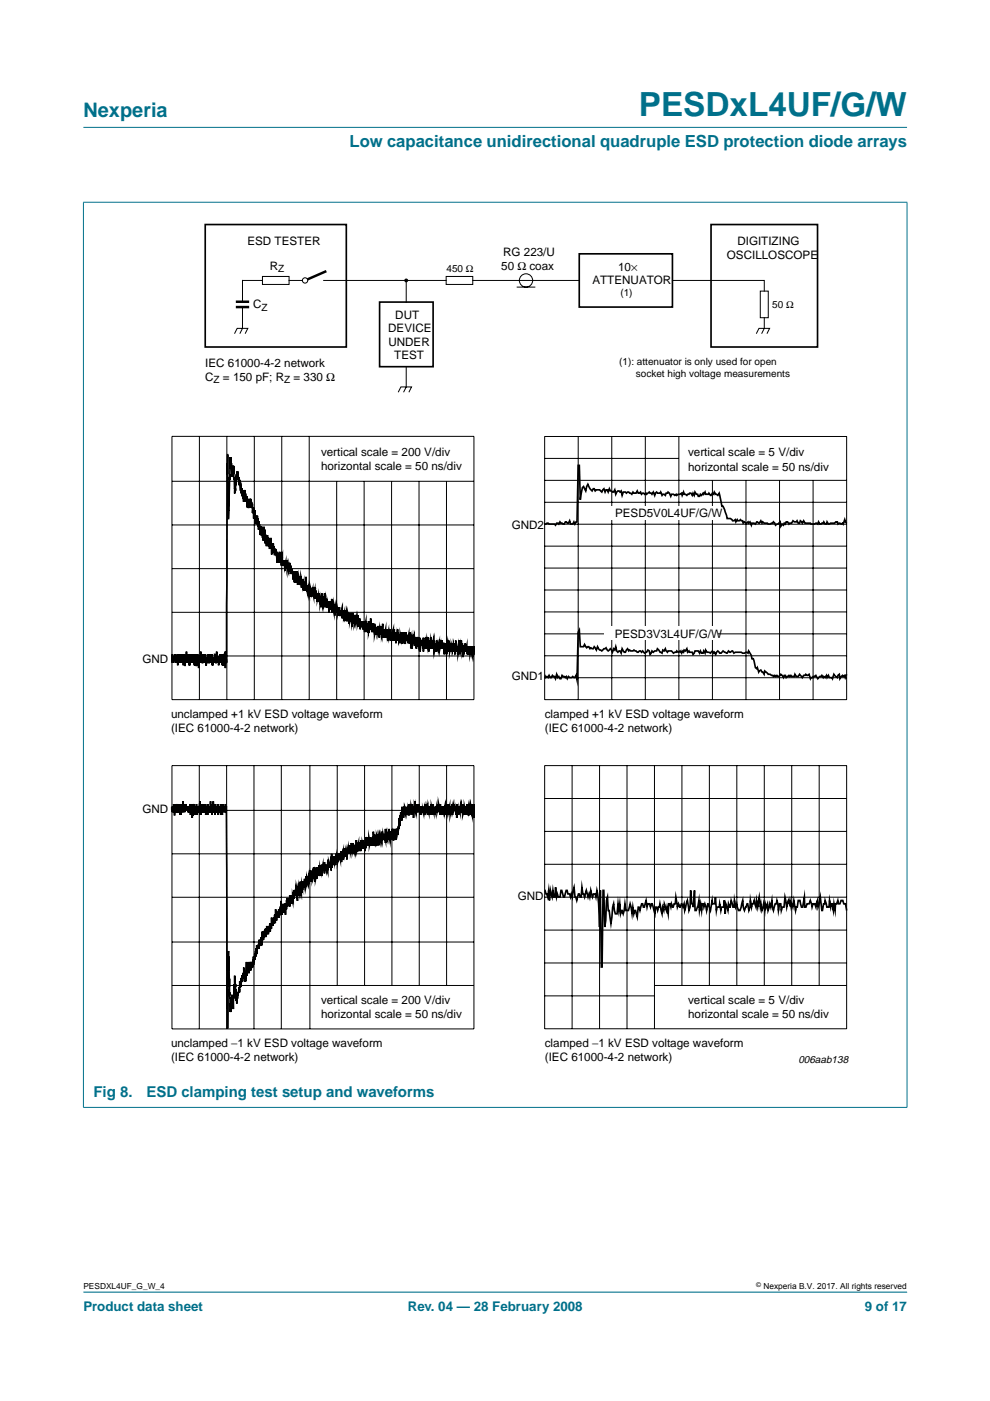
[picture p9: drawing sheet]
<svg xmlns="http://www.w3.org/2000/svg" width="210mm" height="297mm" viewBox="0 0 210 297" stroke-linecap="round" stroke-linejoin="round" font-family="sans-serif">
<path d="M192.3 273.9h-174.6" fill="none" stroke="#00708a" stroke-width=".21"/>
<g fill="#00708a" stroke="#00708a" stroke-width=".21">
<path d="M17.7 27h174.6z"/>
<path d="M17.7 42.9v191.8z"/>
<path d="M192.3 42.9v191.8z"/>
<path d="M17.6 42.9h174.8z"/>
<path d="M17.6 234.8h174.8z"/>
</g>
<path d="M51.4 59.5v4.5M49.7 70.7l.6-1.1h2.2l-.5 1.1M51.4 65.1v4.5l-.6 1.1M160.4 70.7l.5-1.1h2.3l-.6 1.1M162 67.4v2.2l-.5 1.1M84.4 83.2l.6-1.2h2.3l-.6 1.2M86.1 82l-.5 1.2" fill="none" stroke="#000" stroke-width=".21"/>
<path d="M69.2 57.5l-4.5 2M50 64h2.8M50 65.1h2.8" fill="none" stroke="#000" stroke-width=".53"/>
<circle cx="64.7" cy="59.5" r=".56" fill="#fff" stroke="#000" stroke-width=".21"/>
<g fill="none" stroke="#000" stroke-width=".21">
<path d="M51.4 59.5h4.2M55.6 58.6h5.7v1.7h-5.7zM61.3 59.5h2.8M68.6 59.5h26M86.1 59.5v4.6M94.6 58.6h5.6v1.7h-5.6zM100.2 59.5h22.6M142.6 59.5h19.4v2.2M86.1 77.7v4.3M109.6 60.9h3.9M161.2 61.7h1.7v5.7h-1.7zM36.5 92.5h64v55.8h-64z"/>
<path d="M42.3 92.5v55.8M48.1 92.5v55.8M53.9 92.5v55.8M59.7 92.5v55.8M65.6 92.5v55.8M115.5 92.5h64v55.8h-64zM115.5 97.2h28.4M122.6 92.5v55.8M129.7 92.5v55.8M136.8 92.5v55.8M143.9 92.5v55.8M36.5 111.3h64"/>
<path d="M36.5 102h64M71.4 102v46.3M77.2 102v46.3M83 102v46.3M88.8 102v46.3M94.7 102v46.3M115.5 101.8h64M115.5 115.8h64M115.5 111.1h64M115.5 106.5h64M151.1 101.8v46.5M158.2 101.8v46.5"/>
<path d="M165.3 101.8v46.5M172.4 101.8v46.5M36.5 139.1h64M36.5 129.8h64M36.5 120.6h64M115.5 125.1h64M115.5 139h64M115.5 120.4h64M115.5 134.4h64M115.5 129.7h64M115.5 143.7h64M36.5 162.3h64v55.9h-64z"/>
<path d="M36.5 171.8h64M42.3 162.3v55.9M48.1 162.3v55.9M53.8 162.3v55.9M59.6 162.3v55.9M65.7 162.3v55.9M71.5 162.3v46.6M77.3 162.3v46.6M83.1 162.3v46.6M88.9 162.3v46.6M94.7 162.3v46.6M115.5 162.3h64v55.8h-64z"/>
<path d="M115.5 176.3h64M115.5 169.3h64M121.3 162.3v55.8M127.1 162.3v55.8M132.9 162.3v55.8M138.8 162.3v55.8M144.6 162.3v46.6M150.4 162.3v46.6M156.2 162.3v46.6M162 162.3v46.6M167.9 162.3v46.6M173.7 162.3v46.6"/>
<path d="M36.5 199.7h64M36.5 190.2h64M36.5 181h64M115.5 190.2h64M115.5 197.2h64M115.5 183.2h64M36.5 208.9h64M115.5 211.1h23.3M115.5 204.2h64M138.8 208.9h40.7"/>
<circle cx="111.5" cy="59.5" r="1.41"/>
</g>
<circle cx="86.1" cy="59.5" r=".28" fill="#000" stroke="#000" stroke-width=".25"/>
<path d="M43.5 47.6h29.9v26h-29.9zM122.8 53.8h19.8v11.3h-19.8zM150.8 47.6h22.5v26h-22.5zM80.5 64h11.3v13.7h-11.3zM179.5 110.9l-.3-.3-.1-.4-.3 .9-.2-.2-.2 .2-.3-.2-.4 .2-.2-.5h-.3l-.2 .3h-.9l-.3 .2h-.2l-.2-.5-.2 .5h-.3l-.2-.5-.2 .3-.7 .2-.2-.5-.2 .5-.3-.2-.5 .2h-.6l-.2-.2h-1.1l-.3-.5-.3 .5-.4-.5-.2 .5h-.3l-.2-.5-.2 .2h-.4l-.3-.2-.3 .5h-.4l-.1 .2-.3-.5h-.3l-.2 .5-.2-.2-.2 .5-.3-.3-.3 .5-.1-1-.4 .5-.6 .3-.4-.8-.1 .3-1 .2-.2-.2h-.7l-.3-.3-.1 .3-.3-.5-.3 .5-.4-.3-.4 .5-.3-.2h-.5l-.1 .5-.3-.8-.3 .3-.1-.3-.3 .3-.4-.3-.3 .3-.1-.5h-.3l-.2-.2-.2 .2h-.4l-.1-.2-.3 .4-.1-.4-.3 .2h-.3l-.4-.5h-.7l-.6-1.8-.3-.8h-.2l-.6-2.7-.3 .4-.5-.2-.2-.5-.2 .5-.3-.2-.2 .4-.5-.4-.1 .2h-.6l-.1-.5-.3 .5-.1-.2-.4 .4-.2-.2-.2 .4h-.3l-.1-.4h-.3l-.3-.5-.1 .7-.3-.4-.1 .4-.3-.4h-.3l-.6 .4-.3-.2h-.3l-.1-.5-.3 .7-.1-.4-1 .4-.1-.2-.3 .2-.3-.2h-.4l-.2 .4-.3-.6-.3-.3-.1 .3h-.3l-.1 .4-.3-.2h-.3l-.1 .2-.3-.7-.1 .3h-.6l-.2-.3-.3 .3-.1 .4-.3-.7-.3 .5-.5-.5-.6 .5-.1-.2-.3 .2-.4-.2-.3 .2-.2-.5-.2 .3h-.3l-.2-.5-.2 .5h-.5l-.2-.3-.2 .5-.7-.5h-.2l-.3 .3-.2-.3h-.4l-.3 .7-.2-.9-.2 .2-.2-.2h-.3l-.4 .7-.3-.9-.2 .4h-.2l-.3-.2h-.2l-.2-.5-.3 .7-.2-.4h-.2l-.2 .4-.3-.7-.4 .7-.5-.4h-.7l-.2 .2-.2-.5h-.2l-.3 .5-.4-.5-.5-.9-.4 1.4-.5-1-.2 .3-.5 2.6-.2-7.3h-.2l-.3 11.9h-.2l-.2 .5-.2-.5-.3 .5h-.4l-.2-.7-.3 .5-.6-.3-.3 .5-.7-.2-.2-.3-.2 .5-.5-.2-.2 .5-.2-.3h-1.2l-.2-.2-.7 .3M179.5 143l-.3 .7-.1-.5-.3 .2-.2-.2-.5 .7-.2-.9-.2 .2-.2 .5-.7-.7-.3 .9-.1-.2h-.6l-.2-.5-.2 .5-.2-.5-.3 .5-.2-.3-.2 .3-.2-.5-.9 .7-.4-.7-.6 .2-.2 .3h-.2l-.2 .2-.3-.9-.2 .2-.5-.2-.1 .2h-.3l-.3 .5-.6-.7-.3 .4h-.4l-.3-.4-.1 .4h-.6l-.1-.2-.3 .2-.1-.2-.6 .5-.2-.5h-.2l-.2 .5-.6-.7-.4 .4-.4-.2-.3 .2-.1-.2-.3 .2-.1-.2-1-.2-.8-.7-.1 .7-.7-.9-.4 .4-.3-1-.1 .3-.3-.3-.3-1.4-.2-.4h-.3l-.1-.7-.6-1-.1 .5-.3-.2a.91 .91 0 0 1-1.1 0h-1.3l-.3 .2-.3-.5-.4 .3-.4-.3-.5 .5-.7-.5-.4 .5h-.3l-.4-.5-.5 .8-.2-.5-.2 .2-.3-.5-.4 .5-.7-.2-.3-.5-.1 .7-.3-.5-.1 .5h-.4l-.2-.5-.2 .5-.3-.5h-.7l-.4 .8-.1-.5h-.6l-.1-.3-.3 .3-.2-.8-.3 .5-.3-.2-.1 .5-.3-.3-.1 .5-.3-.5-.3 .3-.4-.3-.1 .3-.6 .2-.4-.5h-.8l-.1 .3-.4-.8-.3 .5-.3-.2-.1 .7-.4-.2-.6-.8-.2 .5h-.4l-.3 .3-.3-.3-.4 .8-.1-.8-.3-.2-.3 .5-.4 .2-.4-.5-.3 .3-.2-.3-.7 .3-.7-.5-.2 .2h-.5l-.2-.2-.2 .2-.2-.5-.5 .8h-.2l-.5-.8-.2 1-.2-.5h-.2l-.3 .3-.2-.3-.2-.9-.3 .7-.2-.3-.2 .8-.5-.8-.5 .5-.4-.7-.5 .2-.4 .5-.5-.2-.4-.7-.3 .7-.4-.7-.2 .4-.5-.2-.2 .2-.3-.4-.4 .2-.5-.7-.2 .5h-.7l-.2-3.5-.2 .4-.3 10.1-.2-.9-.2 .5-.5-.3-.2 .3h-.4l-.3-.3-.2 .5-.2-.5-.2 .3-.7-.5-.3 .7h-.2l-.2-.5-.2 .3-.3-.7-.2 .9-.2-.5h-.3l-.2-.2-.2 .5h-.2l-.3-.5-.2 .5-.2-.3-.3 .3-.2-.5" fill="none" stroke="#000" stroke-width=".35"/>
<g fill="#fff">
<path d="M128.1 132.8h24.2v2.8h-24.2z"/>
<path d="M128.1 107.3h24.2v2.8h-24.2z"/>
</g>
<path d="M100.5 138.2v-1.2v1.7h-.1v-1.1h-.2v1.1v-1.7v1.7l-.1-1.1-.1 1.1-.1-1.1v.6h-.1v-1.2l-.1 1.7-.2-1.7v1.7l-.1-1.1v1.1l-.1-1.7v1.7l-.1-1.1v1.1v-1.1h-.1v1.1l-.1-1.7v1.2v-1.2l-.2 1.2v-1.2h-.1v1.2l-.1-1.8v1.2v-.6l-.1 1.2v-1.2l-.1 1.7v-1.7h-.1l-.2 2.3-.1-2.9-.1 1.8v-1.8l-.1 1.2v-1.8l-.1 2.4-.1-2.4-.2 2.9-.1-2.9-.2 2.9v-1.7v1.2v-1.2l-.1 1.2v-1.2v.6h-.1v-.6v.6h-.2l-.1-1.8-.1 2.9-.1-2.3-.1 1.2v-.6v.6l-.1-.6v.6v-1.2v1.2l-.1-1.2v1.8l-.2-1.8v1.2v-1.2l-.1 1.2v-.6v.6l-.1-.6v1.2v-1.8v1.2h-.1v-1.2v1.8l-.1-1.8v1.8v-.6l-.1 .6v-1.8v1.8l-.3-1.8v1.8v-2.4l-.1 2.4v-1.2v.6v-.6l-.1 .6-.1-1.8v1.8v-1.2l-.1 1.2v-1.2v2.3l-.2-2.3v1.8l-.1-1.8v1.2h-.1v-.6h-.1v1.7l-.1-2.3h-.1v1.2l-.2-1.2v1.2l-.1-1.8v1.8v-1.8v1.8l-.1-1.2-.1 1.2v-1.8l-.1 1.8v-.6l-.1 .6v-1.8h-.2v1.8v-1.2v1.2v-1.2l-.1 .6v-.6v1.8v-1.8v1.2l-.1-1.2v1.2l-.1-.6v.6v-1.2l-.1 1.2v-1.2v1.2h-.1v-1.8v2.4l-.2-1.8-.1 1.8v-1.2l-.1 1.2v-1.2l-.1 1.2-.1-2.4-.1 1.8v-1.8l-.2 1.2-.1-1.2-.1 1.8-.1-2.4-.1 2.4v-1.8l-.1 1.2-.1-1.2-.2 2.4-.1-3v1.8h-.1v-1.8v1.8l-.1-1.2-.1 1.8-.1-2.4v1.8l-.2-1.8v2.4l-.1-1.8v1.2v-1.2l-.1 1.8v-1.2v.6h-.1v-.6l-.1 1.8v-3l-.1 2.4v-1.8v1.2l-.2-1.2v1.2v-1.2l-.1 .6v-.6v.6h-.1v-.6v.6v-.6h-.1l-.1 2.4-.1-3v1.2l-.2 .6-.1-1.8-.1 1.8v-1.8h-.1v1.8v-1.8v1.2l-.1-1.2-.1 2.4-.2-2.4-.1 1.2v-1.2v.6l-.1-.6v1.8l-.1-1.8-.1 .6v-1.2l-.1 1.8v-1.2v1.2v-.6l-.2 .6v-1.2l-.1 2.4v-1.8l-.1 1.8v-2.4l-.1 .6v-1.2l-.1 1.8-.1-1.8v1.8v-2.4l-.2 2.4-.1-1.8-.1 1.8-.1-1.2v.6h-.1v-1.2l-.1 1.2v-1.2v1.2l-.2-1.8-.1 2.4h-.1l-.1-1.8-.1 1.8-.1-2.4-.3 2.4v-2.4l-.1 1.8h-.1v-1.8l-.1 2.4v-1.8l-.1 1.2v-1.2l-.2 1.2v-1.2v1.2l-.2-1.8v1.2l-.1-.6v.6v-1.8l-.1 2.4-.1-1.8v1.8v-1.2l-.2 1.8v-1.8v1.2v-1.2v.6h-.2v-1.2v1.8l-.1-1.2v.6v-1.8l-.1 2.4-.1-2.4-.2 .6v1.8v-1.8v1.2l-.2-1.2-.1 1.2v-1.2v1.2l-.1-.6v1.2l-.1-2.4v1.2l-.2 .6v-1.2v1.2v-1.2v.6v-.6h-.2v1.2v-1.2l-.1 .6v-.6v1.8l-.1-2.4v1.8v-1.8l-.1 1.2v-.6v.6h-.2v-1.2l-.2 1.8-.1-1.8-.1 1.8v-1.8v.6h-.1v-.6l-.2 1.8v-2.9l-.2 2.3v-1.7v1.7l-.1-.6v.6v-1.7v1.1h-.1v-1.1l-.3 2.3v-1.8v1.2l-.2-1.7v1.7v-1.7h-.1l-.1 1.1v-1.1v.5h-.1v1.2v-1.2h-.2v.6v-.6v.6v-.6v.6v-.6h-.2v1.2v-.6l-.1 .6v-2.3l-.1 1.1-.1-1.1v1.1l-.2-1.1v1.7l-.2-1.7v1.7v-1.7l-.1 1.1-.1-2.3v2.3l-.1-1.1v1.1l-.2-1.1v1.1v-.5v1.1v-1.1v1.1v-.6l-.2 .6v-2.3v2.3h-.1v-1.7v1.1l-.1-1.1v.6l-.1-.6v1.1l-.1-1.1v1.7l-.1-2.3-.2 1.7v-1.7l-.1 2.3-.1-2.3v1.7l-.1-1.7v1.7v-1.1l-.1 1.1v-1.7v1.2v-1.2l-.1 1.2-.2-.6h-.1v.6h-.1v-1.2l-.1 1.7-.1-2.3v1.8l-.3-1.8v1.8v-.6h-.1v.6v-2.4l-.1 1.8-.1-1.8v1.2v-.6l-.1 .6-.1-.6v1.2l-.1-1.8-.2 1.8v-1.2v1.2v-.6l-.1 .6v-1.8v1.8l-.1-1.8v1.2v-1.2h-.1v1.2v-1.8v2.4l-.1-1.8-.1 2.4-.2-3-.1 1.8-.1-1.2-.1 1.2v-1.8l-.2 2.4-.2-2.4v1.8v-1.2l-.1-.6-.1 1.8v-1.8v1.2l-.1-1.2v1.8l-.2-2.4v1.8v-1.8v1.8h-.2v-1.2l-.1 1.8v-1.8l-.1 .6v-.6v.6h-.1v-1.2l-.1 1.2v-.6h-.1v1.2v-1.8l-.2 1.2v-1.2l-.1 1.2-.1-1.2v1.2h-.1v-.6l-.1 .6v-1.8l-.1 1.8v-1.8l-.2 1.2v-1.2l-.1 1.2-.1-1.2-.1 1.2v-1.2l-.1 1.2v-1.2l-.3 1.8v-1.8l-.1 1.2v-1.7v.5l-.1-.5v1.7l-.2-2.3-.1 2.3-.2-2.9-.1 2.3-.1-1.7v1.1h-.1v-1.1v1.7v-1.7l-.1 1.1v-.5h-.1v.5v-1.1v2.3l-.2-2.3-.1 1.1-.1-1.1v1.1v-1.1h-.1v1.1v-1.7l-.1 1.2v-1.2l-.3 1.7-.1-2.9v1.8h-.1l-.1 .6-.1-1.8v2.3l-.1-2.3v1.8l-.2-.6v-1.8l-.1 2.9-.1-2.3-.1 1.8-.2-2.4-.2 1.8v-1.8v1.8l-.1-1.2-.1 .6v-1.2l-.1 1.8-.2-2.4-.2 1.8v-2.4l-.1 1.8v-1.2l-.1 1.2v-1.8h-.1v1.8l-.1-1.2v1.2l-.1-1.2v1.2v-1.2l-.1 1.2v-1.8l-.2 1.2-.1-.6v1.2h-.1l-.1-1.8v1.2v-.6l-.1 .6-.1-.6v.6v-1.8v1.8v-1.2l-.2 1.2-.1-1.8v1.2h-.1v-1.2v1.2v-.6v.6l-.1-.6v.6l-.1-2.9-.1 2.9-.2-1.7v1.1v-1.1h-.1v1.1v-1.1l-.1 1.1v-.6v1.2l-.1-2.4v1.8l-.1-1.8v1.8l-.1-1.8v1.2l-.2-1.2v1.8l-.1-2.3-.1 1.7v-1.2l-.1 .7-.1-.7v.7v-1.2v.5l-.1-.5v1.2v-1.2l-.2 1.2-.1-1.2v1.7l-.1-2.9-.1 2.4-.1-1.8v.6h-.1v-.6l-.2 1.8v-2.4v1.7l-.1-1.7v2.4v-1.8h-.1v1.1l-.1-1.7-.1 1.7v-1.7l-.1 .6-.2-1.2-.1 1.2v-1.8l-.1 1.8-.1-2.4v1.8l-.1-1.2v.6h-.1v-1.2v1.8v-.6l-.2 .6-.1-1.8v1.2v-.6l-.1 .6v-1.2v.6h-.1v-1.1v1.1l-.1-1.1v1.1h-.1v-.6l-.2 .6v-.6v1.8l-.1-2.3-.1 1.1-.1-1.1-.1 1.1-.1-1.7-.2 1.1v-2.3v2.9l-.1-2.3v1.2l-.1-.6v1.1v-1.7l-.2 1.2v-1.8l-.2 2.3v-1.7l-.1 1.2v-1.2l-.1 1.2-.1-1.2-.1 1.7v-2.3v1.2l-.2-1.8v1.2l-.1-1.2v1.2l-.1-.6v.6v-1.2l-.1 1.2-.3-2.4v1.8v-1.2l-.1 .6-.1-.6v1.2l-.1-1.8v2.4l-.2-3.6v2.4v-1.2v.6l-.1-.6h-.1v1.2l-.2-2.4-.2 1.8-.1-2.4v1.2l-.1-.6-.1 .6v-1.2v2.4l-.1-2.4v.6l-.1-.6-.1 1.8v-2.9v2.3l-.1-1.7v1.1v-.6l-.1 .6v-2.3l-.2 2.9-.2-2.9-.1 1.7-.1-1.7-.1 1.7v-1.1l-.1 1.1-.1-1.7h-.1v-.6l-.1 .6v-1.2l-.1 1.8-.1-2.4v1.2l-.1-1.2v1.2v-1.7l-.1 1.7v-1.7l-.1 1.7v-.6l-.1 .6-.1-1.7-.1 1.7-.1-2.9v1.7l-.1-1.1-.1 .6v-1.8v2.3v-1.1l-.2-1.2-.1 1.2v-1.8v.6l-.1-.6v.6l-.1-1.2v1.2l-.1-1.8v1.2l-.2-1.2-.1 1.8v-1.2l-.1 .6-.1-.6-.1 1.2v-1.8v1.8l-.1-1.8-.1 1.8v-1.8v.6l-.1-1.2-.1 1.2v-1.2l-.1 1.2v-1.8l-.1 1.8v-2.4l-.1 .6v-.6v1.2l-.1-1.2-.1 2.4-.2-2.4v.6v-.6l-.1 .6v-.6l-.1 1.2-.1-1.7v1.1l-.2-2.3v1.7l-.1-1.7-.1 .6v-1.2l-.1 1.2-.1-1.8v.6v-.6l-.1 .6-.1-1.7v1.7l-.1-1.7-.1 1.7-.1-1.2-.2 3.5-.1-1.1v1.7l-.2-5.8-.1 1.7-.1-1.7-.2 2.3-.2-4.1-.1 2.4-.1-2.4-.4 12.9-.2-13.5-.2 44.1v-.6l-.1 .6v-1.8l-.1 3v-3.5l-.2 2.3v-1.8l-.1 1.2v-.6v1.8l-.1-2.4-.1 2.4-.1-1.8-.1 1.8v-1.8l-.1 1.2v-1.8l-.1 1.8-.1-1.8v1.8l-.2-1.8-.1 1.8-.1-1.2v1.8l-.1-1.8v1.2l-.1-1.2v1.2l-.1-1.2v1.2l-.2-2.3v2.3l-.2-1.2v1.2v-1.8l-.1 .6v-.6v.6l-.1-.6v1.8l-.1-1.2-.2 1.2v-1.2v1.8v-1.2l-.1 .6-.1-.6v1.2l-.1-2.4v1.8l-.1-1.8v1.8l-.2-1.8-.1 1.2v-1.2v1.8l-.1-1.2-.1 1.2v-1.8l-.1 1.2-.1-1.2v1.2v-.6v.6l-.1-.6-.1 .6v-.6v1.2l-.1-1.2-.1 1.8-.1-2.4-.1 1.8v-1.2l-.1 .6v-.6v.6l-.1-1.2-.1 1.8v-1.2l-.1 1.2-.1-1.8-.1 1.8-.1-1.8-.1 1.8-.1-2.3-.2 2.3v-1.2l-.1 .6v-.6v1.2l-.1-1.2-.1 2.4v-2.4l-.1 1.2v-1.8l-.2 2.4v-1.8l-.2 1.2v-1.8v2.4l-.2-2.4v2.4l-.1-1.8-.1 1.8v-1.2l-.1 .6v-1.8l-.1 1.8-.2-1.8-.2 1.8-.1-1.8v1.8l-.1-1.8-.1 2.4v-1.8l-.1 1.2-.1-1.8v2.4l-.2-2.4v1.2l-.1-1.2-.1 1.8-.2-2.3v1.7l-.1-.6-.2 1.8-.1-2.4-.1 1.8-.1-1.2v1.8l-.1-1.8v1.2l-.1-1.2-.1 1.2v-1.8l-.1 1.8-.2-1.8v1.2l-.1-1.2-.1 1.8v-1.8v1.8l-.1-1.2-.1 1.2v-1.2l-.1 1.2-.1-1.8v2.4l-.1-1.8-.1 .6v-.6l-.1 .6v-.6v1.2l-.1-1.8-.1 1.8-.1-1.8v1.2l-.1-1.2-.1 1.2v-.6l-.1 .6-.1-.6v1.2v-1.2l-.2 1.2v-1.8v1.2M36.4 171.1l.2 1.1v-1.1l.1 .5v-.5v.5v-.5l.1 .5v-1.1l.2 2.3v-1.7l.1 1.1 .2-1.7 .1 1.7v-1.7v1.7l.1-.6 .1 .6v-1.7l.2 1.7v-1.1l.1 .5 .1-1.1v1.7v-1.1v.5l.1-.5 .1 1.7 .1-1.7v1.7l.1-2.3v1.7l.1-1.1v1.1l.1-1.1v1.1l.2-2.3v2.3l.1-1.1 .1 1.1 .1-1.7 .1 1.7 .1-1.7v1.1l.1-1.1v1.1l.1-.5v.5l.1-.5v.5l.1-.5 .1 .5v-.5l.1 .5v-.5v1.1l.1-1.1v1.1l.1-1.1v1.1l.2-1.7v1.1v-1.1l.1 2.3v-2.3l.1 1.7 .1-1.7v1.7l.1-.6v-1.1l.1 2.9 .1-2.9v2.3l.1-2.3 .1 2.3 .1-2.3 .1 2.3v-1.2l.1 .6 .1-1.1v1.1l.2-1.1v.5v-1.1l.1 2.3 .2-1.7 .1 1.1 .2-1.7 .1 1.1v-1.7v2.9l.1-1.7 .1 1.7 .2-2.3v1.7v-1.7l.2 1.7v-1.7v1.7l.1-1.1 .1 1.1 .1-1.1v1.1v-1.7l.2 1.7 .1-1.7v2.3l.1-1.7v.5l.1-.5 .1 1.1v-1.1l.1 1.7 .1-2.3v1.1l.1-.5v1.1l.2-1.1v1.1v-.6v.6l.1-.6v.6v-1.1l.1 1.1v-2.3l.1 2.3 .1-1.7v1.7l.1-1.1 .1 1.7v-1.7l.1 1.1v-1.1v1.1l.1-2.3 .1 2.3v-1.1l.1 1.1 .1-1.1 .1 1.7 .1-2.3v1.7v-.6l.1 .6 .1-1.1v1.1l.1-1.1v1.1v-1.1l.1 1.1 .1-1.7 .1 2.3 .1-1.7v1.1v-1.1l.1 1.1v-1.1l.2 1.1 .1-1.7 .1 2.3v-1.7l.2 1.7 .1-2.3v1.1l.2-.5 .1 1.1 .1-1.1 .1 .5 .1-.5v.5v-1.1v1.7l.2-1.1 .2 47 .3-16.5 .2 9.4v-.6l.1 4.2 .1-1.8v1.8l.2-3.6 .1 2.4v-2.4l.1 2.4 .1-2.4 .1 2.9 .3-7v3v-1.8l.2 2.9 .1-1.1 .1 2.9 .1-2.4 .1 1.2v-1.2l.1 .6 .2-1.7 .1 1.1v-2.3l.1 1.2v-.7l.1 .7 .1-1.8v1.8l.1-1.8v.6v-.6l.1 .6v-1.2l.1 1.2v-1.2v1.2l.1-1.8 .1 1.2 .1-2.4v2.4l.1-1.2 .1 1.8 .1-1.8 .1 1.8 .2-4.2v3l.1-2.3v1.7l.3-2.4 .1 2.4 .2-2.4 .2 1.8v-1.8l.1 1.2 .1-1.2v1.2l.1-.5v-.7l.1 1.2 .1-2.3 .1 1.8v-1.2l.1 .5 .3-2.3v1.2l.1-1.8 .1 1.2v-1.8l.1 1.2v-1.2l.1 .6v-.6v.6v-.6l.1 .6v-.6l.1 .6 .1-1.7v1.7l.1-1.7 .1 1.1 .1-1.1v1.1l.1-1.7 .1 1.7v-1.7l.1 1.7v-1.1v1.1l.1-2.9 .1 1.8v-1.2l.2 1.2v-1.8l.1 1.2 .1-1.2 .1 .6 .1-1.2v1.8l.1-1.8v1.8v-1.8v1.2l.1-.6 .1 .6v-1.8v1.2v-.6l.1 .6 .1-.6 .1 1.2 .1-1.8 .2 1.2v-1.8l.1 1.8v-1.8l.1 1.2 .1-1.2v1.2l.1-2.4v1.8l.1-1.1 .1 1.1 .1-1.1v1.1l.1-1.8 .1 1.2 .1-1.2v1.2v-1.7l.2 1.7v-2.9l.1 1.7 .1-1.1v1.8l.2-1.8v.6l.1-.6v1.1l.2-1.7 .1 1.7 .1-1.7v1.2l.2-1.8v1.2h.1v-2.4l.1 2.4 .1-1.8v2.4l.2-1.8v1.2v-1.2v1.2v-1.2h.2v1.2v-1.8l.1 1.8v-1.8v1.2v-.6h.1v.6v-1.2l.1 1.2v-1.2v2.4v-2.4v.6h.2v-.6v1.2v-1.8h.2v1.2v-1.8l.1 1.2 .1-1.2v1.2v-1.2l.1 1.2v-.6v.6l.1-.6v1.2l.1-1.2v1.2v-2.3l.2 1.7 .1-1.7v.5h.1v1.2l.1-1.7 .1 1.1 .2-1.8v1.2v-.5v.5h.1v-.5l.1 .5v-1.7v1.7l.1-1.7v1.2h.1l.1-1.8 .2 1.8v-1.8l.1 .6 .1 2.3v-2.3l.1-.6 .1 1.8 .1-1.8 .2 1.8 .1-3 .1 1.8 .1 .5v-1.7l.1 1.7v-1.7l.1 .6v-.6v1.2l.2-1.8v1.2l.1-1.2v1.2v-1.2l.1 1.2 .1-1.8 .1 1.8v-1.2v.6l.1-.6v1.2l.2-2.4v1.2h.1v-.6l.1 .6v-.6v1.2l.1-1.8v.6l.1-.6v1.2v-1.2l.1 1.2 .1-1.7v1.1l.2-.6v-1.1v1.7h.1v-1.7v2.3l.1-1.7v1.1v-1.1h.1v1.1v-.6v.6v-.6h.1v.6v-.6v.6l.1-.6v.6l.2-2.3v1.7l.1-.5v.5l.1-1.7 .1 2.9v-2.3l.1 1.7 .1-2.3 .2 2.3v-2.3v1.2h.1l.1-1.2v1.2v-1.2l.2 1.7v-2.3l.1 2.3 .2-1.7 .1 .6v-.6v1.2l.1-1.8 .1 1.2 .1-1.2v2.3l.1-2.3v1.2v-.6h.2v.6v-1.2v.6h.1v-.6l.1 1.8v-2.4l.1 1.8v-1.2l.3 1.2v-1.2v1.2v-1.2l.2 1.2v-1.2l.1 1.2 .1-2.4v1.8l.1-1.2 .2 1.2v-1.2l.2 1.2v-1.2l.1 1.8 .1-3.6v3l.3-1.8v1.2v-1.8v.6h.2v-.6l.1 1.8v-1.8v1.8l.1-.6v.6v-1.8l.1 1.8 .2-2.4v1.8v-1.8v1.2v-.6l.2 1.2v-1.2v1.2v-1.2l.1 1.2 .2-1.8v1.2v-.6v.6h.2v-1.2l.2 1.2 .1-1.7 .1 2.3 .1-2.3v1.1h.1v-1.1v1.7v-1.7v.5l.2-.5v1.7l.1-2.3v1.7l.2-1.7 .1 1.7 .1-.6v.6l.2-1.1v1.1v-1.1v1.7l.3-2.3v1.1v-1.1v.6h.1v-.6v.6h.1v-1.3v1.8l.2-1.1v1.1l.2-1.8v1.3l.1-.6v-1.2l.1 2.3v-1.1h.1v.6v-.6v.6l.2-.6v-1.2v2.3v-1.8l.2 1.8 .1-1.8v.7v-.7h.1l.1 1.3v-1.3v1.8l.2-2.9v2.4v-.6v.6v-.6v.6l.2-.6v.6v-1.3l.1 1.3 .1-1.8v1.2v-1.2h.1v1.8l.1-1.8v1.2l.1-.7 .2 1.3v-2.4l.1 1.8v-1.2v1.2l.1-1.2v.5v-.5h.1v1.2v-1.2l.1 .5v.7v-1.8l.2 1.1v-1.1v1.1h.1v.7l.1-1.2 .1 1.8v-1.8v1.2l.1-1.2v1.2l.1-2.4 .2 1.7v-1.7l.1 1.7v-1.7v1.7l.1-1.1v1.1l.1-1.1v1.1v-1.7v1.2h.1v-1.2l.1 1.7v-1.7v1.7l.2-1.7v1.7v-1.1h.1v1.1v-1.7l.1 1.7v-1.1h.1v.6l.1-.6v1.1v-1.1l.1 .6v-.6v1.1l.2-2.9 .1 2.9v-1.7v1.2l.1-.6v.6v-1.2l.1 1.7v-2.2l.1 2.2h.1v-1.7v.6l.2-.6v1.2v-1.2l.1 .6v1.1l.1-2.2 .1 1.7 .1-1.2v1.7v-2.2l.1 1.7v-1.2v.6v-.6l.1 .6v-.6v.6h.2v-.6v.6v-.6l.1 .6v-1.1v1.1l.1-.6v.6v-.6l.1 .6v-1.8l.1 1.8v-1.1l.1 1.1v-1.1v1.1v-1.1l.2 1.1v-1.1v1.1l.1-1.1v1.1v-1.1v.5v-.5h.1l.1 1.1v-2.4v3l.2-2.4 .2 1.2v-.5l.1 .5v-.5v1.1v-1.1h.1v1.1v-1.1h.1v.5l.1-1.2v1.2v-1.8l.1 2.4v-1.8v1.2l.2-1.2v1.2v-1.2l.1 1.2v-1.2v1.2l.1-.5v.5l.1-1.8 .1 2.4 .2-2.4v2.4v-1.8l.1 1.8 .1-2.4 .2 2.4v-1.8l.1 1.8v-2.4v.6h.2v-.6l.1 1.3v-1.3l.1 1.3 .1-1.3v1.3l.2-3.6 .2 1.7v-2.3v1.2v-1.2l.2 1.2v-1.8l.1 1.2v-.6v.6l.1-.6v1.2v-2.9v1.7h.1v-.6l.2 1.2v-2.3v2.3l.2-2.3v1.1v-.6h.1v.6v-.6l.1 .6v-1.1v1.1v-.6l.1 .6v-.6v.6v-.6h.2v1.2v-1.7l.2 1.7v-1.2h.1v.6v-.6l.1 .6v.6v-1.7v1.7h.1v-2.3l.2 2.3v-2.3v1.1l.2-1.1v1.7v-.6v.6h.1v-1.1l.1 1.1v-1.7v1.7l.1-1.7v2.3v-1.7h.1v1.7l.2-1.7v2.3l.2-2.3v.5v-.5l.1 .5v-1.7l.1 2.3v-.6l.1 .6v-1.1v1.1v-.6h.2v-1.1v1.7l.2-1.7v1.7v-1.1v.5h.1v-.5l.1 1.1v-1.7l.3 2.3v-1.7v1.1v-1.1v1.1l.2-1.1v1.7l.2-1.7v1.1h.1v-.6v.6v-.6l.2 .6v-1.1v1.7v-1.2l.2-.5v1.7l.1-2.3 .1 1.7 .1-1.7v1.7l.2-1.1v1.1v-1.1v1.1v-1.1v.5v-.5v.5l.2-.5v1.7l.1-1.7v1.1v-.6l.1 .6v-1.1h.1v1.7v-1.2h.2v-.5v1.1v-1.1h.1v1.7l.1-2.3v2.3l.1-1.7 .1 1.1v-1.1l.1 1.7 .1-2.3v1.1l.2 .6v-.6v.6v-.6h.1v1.2l.1-1.7v.5h.1v-.5l.1 1.1v-1.1v.5l.1-.5 .2 1.1v-1.1v1.1l.1-1.1v.5h.2v-1.1v1.7v-1.7l.2 1.7 .2-1.7v2.3v-1.7h.1v1.7l.2-1.7v.5h.1v-.5v.5h.1v-.5v1.7l.2-1.7 .1 1.1v-1.1v.5l.1-.5v.5l.1-.5v1.7l.1-1.7h.1v-.6l.2 1.7 .1-1.7v2.3l.1-1.7v1.7l.1-1.7 .1 1.1v-1.7l.1 1.7 .2-1.1v1.7l.1-1.2h.1v.6l.1-1.7 .1 2.3 .1-1.7v.5v-.5v.5l.1-.5v1.1v-.6h.2v-1.1v1.1v-.5v.5h.1v-.5v.5v-.5v.5h.2l.1-.5 .1 2.3 .2-2.9v1.7v-1.1h.1l.1 1.7 .1-1.7 .1 1.1v-.6l.1 .6 .2-1.1v1.1l.1-1.7v1.7v-1.1l.1 .5v-.5l.2 1.1v-1.7v2.3l.2-1.2 .1 1.2 .1-1.7 .2 1.7v-1.7l.1 1.1 .2-1.1v1.1l.1-1.7 .1 2.3 .1-1.7v1.7h.1v-1.7v.5l.1-.5v1.1h.2v-1.7v2.3v-2.3l.2 1.1v-.5v.5v-.5l.1 .5v-1.1l.1 2.3v-1.7v1.7l.1-1.7v1.1l.2-1.1v1.1v-1.1v2.3v-2.9v.6M115.5 188.8l.6 1.4 .2-1.4 .2 2.1 .2-2.1 .4 1.4 .1-1.4 .2 1.4h.2l.2-2.1 .2 2.1 .2-.7 .2 .7h.3l.2-1.4h.2l.4 1.4h.2l.3-1.4h.2l.2 .7h.4l.2 .7 .1-.7 .2 .7 .4-2.1 .2 2.1h.2l.2 .7 .3-1.4h.2l.2 .7h.2l.2-2.1 .2 1.4h.1l.3 .7 .3-1.4 .4 1.4 .2-.7 .2 .7 .2-1.4 .3 1.4 .2-.7h.4l.2 .7 .2-1.4 .3 2.8 .2 5 .2-7.8 .2 16.2h.2l.2-16.2h.1l.2 7.8 .2-1.4 .2-4.3 .2-.7 .2 2.8h.2l.3 2.8 .4-3.5 .2-.7 .4 2.2h.3l.2-2.2 .2 1.4 .2-1.4 .2 2.2 .2-.8h.1l.2 .8 .4-2.2 .2 1.4h.5l.4-1.4 .4 2.2 .2-1.5 .2 1.5 .1-.8h.2l.4 1.5 .2-2.2h.2l.2 .7 .3-1.4h.3l.1 .7h.2l.4-1.4 .2 1.4 .2-.7h.3l.2 .7 .2-.7h.2l.6 2.2 .1-1.5h.2l.2 .7 .2-.7h.2l.1-.7 .5 2.2 .1-1.5 .2 .7 .2-1.4 .4 1.4 .1-.7 .3 1.5 .1-2.2h.2l.2 .7 .2-.7 .2 .7h.1l.2-.7h.3l.1-1.4 .3 2.1 .3-.7 .2 .7h.1l.3-.7 .3 .7 .2-.7 .2 1.4 .5-2.1 .4 2.1 .2-.7 .1-3.5 .3 2.8h.2l.1 .7 .2-3.5 .2 4.2h.2l.3-.7 .3-1.4 .1 2.1 .3-1.4 .2 1.4 .1-1.4h.2l.1 .7 .2-.7 .4 1.4 .3-1.4 .5 1.4 .4-2.1 .1 .7h.5l.1-1.4 .2 2.8 .1-.7h.5l.1-.7 .2 1.4 .2-.7h.4l.1-1.4 .3 2.9 .1-2.2 .4 1.4 .2-1.4 .2 .7h.1l.2-1.4 .4 1.4h.2l.1-1.4 .3 1.4 .2-.7 .4 1.4h.3l.6-2.1 .1 1.4 .2 .7 .6-1.4h.1l.3 1.4 .2-.7 .1-1.4 .2 1.4 .2-.7h.2l.2-.7 .4 1.4 .1-1.4 .2 1.4 .4-2.1 .2 2.1 .1-.7 .2 1.4 .4-1.4 .3 1.4 .1-1.4 .2 .7 .2-.7 .1 1.4 .4-1.4 .2 .7 .3-1.4 .3 2.1 .4-1.4h.2l.1-.7 .3 2.1 .3-1.4h.2l.2 1.4 .2-.7h.3l.2-2.1 .4 2.1 .4-1.4 .2 .7 .1-.7 .2 1.4 .2-.7 .2 .7 .2-1.4 .4 2.1 .1-.7h.2l.2-1.4h.4l.3 1.4h.3l.3-2.1 .1 2.1h.3l.2-.7h.5l.2-.7 .4 1.4 .2-.7h.3l.3 .7 .3-1.4 .1 1.4 .5-2.1 .4 2.8h.1l.2-1.4h.3v-.7l.4 1.4h.5l.1-1.4 .2 1.4 .1-.7h.3l.2 1.4 .1-1.4 .3 1.4v-1.4h.3l.2-.7 .2 .7h.3l.2-.7h.4l.2 .7h.4l.2 1.4" fill="none" stroke="#000" stroke-width=".35"/>
<text font-size="7.1" fill="#00708a" x="135.5" y="24.7">PESDxL4UF/G/W</text>
<text font-size="4.2" fill="#00708a" x="17.7" y="24.9">Nexperia</text>
<text font-size="3.5" fill="#00708a" x="74.1" y="31.1">Low capacitance unidirectional quadruple ESD protection diode arrays</text>
<g font-size="3.2" fill="#00708a">
<text x="19.8" y="232.7">Fig 8.</text>
<text x="31.1" y="232.7">ESD clamping test setup and waveforms</text>
</g>
<g font-size="2.8" fill="#00708a">
<text x="17.7" y="278">Product data sheet</text>
<text x="86.5" y="278">Rev. 04 — 28 February 2008</text>
<text x="183.4" y="278">9 of 17</text>
</g>
<g font-size="2.5">
<text x="52.5" y="51.8">ESD TESTER</text>
<text x="156.3" y="51.8">DIGITIZING</text>
<text x="57.2" y="57.2">R</text>
<text x="106.3" y="57.2">50 Ω coax</text>
<text x="106.7" y="54.4">RG 223/U</text>
<text x="131.1" y="57.4">10×</text>
<text x="154.1" y="54.8">OSCILLOSCOPE</text>
<text x="53.7" y="65.4">C</text>
<text x="125.6" y="60.2">ATTENUATOR</text>
<text x="82.3" y="70.5">DEVICE</text>
<text x="83.8" y="67.7">DUT</text>
<text x="43.5" y="77.8">IEC 61000-4-2 network</text>
<text x="82.3" y="73.3">UNDER</text>
<text x="83.6" y="76.1">TEST</text>
<text x="43.5" y="80.8">C</text>
<text x="47.3" y="80.8">= 150 pF; R</text>
<text x="62.2" y="80.8">= 330 Ω</text>
<text x="68.1" y="96.8">vertical scale = 200 V/div</text>
<text x="68.1" y="99.7">horizontal scale = 50 ns/div</text>
<text x="145.9" y="96.8">vertical scale = 5 V/div</text>
<text x="145.9" y="99.8">horizontal scale = 50 ns/div</text>
<text x="108.5" y="112.2">GND2</text>
<text x="130.4" y="109.6">PESD5V0L4UF/G/W</text>
<text x="130.3" y="135.2">PESD3V3L4UF/G/W</text>
<text x="30.2" y="140.5">GND</text>
<text x="108.5" y="144.2">GND1</text>
<text x="36.3" y="152.1">unclamped +1 kV ESD voltage waveform</text>
<text x="36.3" y="155.1">(IEC 61000-4-2 network)</text>
<text x="115.5" y="152.1">clamped +1 kV ESD voltage waveform</text>
<text x="115.5" y="155.1">(IEC 61000-4-2 network)</text>
<text x="30.2" y="172.4">GND</text>
<text x="109.8" y="190.7">GND</text>
<text x="68.1" y="212.9">vertical scale = 200 V/div</text>
<text x="68.1" y="215.9">horizontal scale = 50 ns/div</text>
<text x="145.9" y="212.9">vertical scale = 5 V/div</text>
<text x="145.9" y="215.9">horizontal scale = 50 ns/div</text>
<text x="36.3" y="222">unclamped −1 kV ESD voltage waveform</text>
<text x="115.5" y="222">clamped −1 kV ESD voltage waveform</text>
<text x="36.3" y="225">(IEC 61000-4-2 network)</text>
<text x="115.5" y="225">(IEC 61000-4-2 network)</text>
</g>
<text font-size="2.2" x="169.3" y="225.3">006aab138</text>
<g font-size="2.1">
<text x="59" y="57.7">Z</text>
<text x="94.7" y="57.8">450 Ω</text>
<text x="55.5" y="65.9">Z</text>
<text x="131.5" y="62.7">(1)</text>
<text x="163.7" y="65.4">50 Ω</text>
<text x="131.3" y="77.5">(1): attenuator is only used for open</text>
<text x="45.3" y="81.3">Z</text>
<text x="60.2" y="81.3">Z</text>
<text x="134.8" y="79.9">socket high voltage measurements</text>
</g>
<g font-size="1.8">
<text x="17.7" y="273.4">PESDXL4UF_G_W_4</text>
<text x="161.9" y="273.4">Nexperia B.V. 2017. All rights reserved</text>
</g>
<text font-size="1.4" x="160.4" y="272.9">©</text>
</svg>
